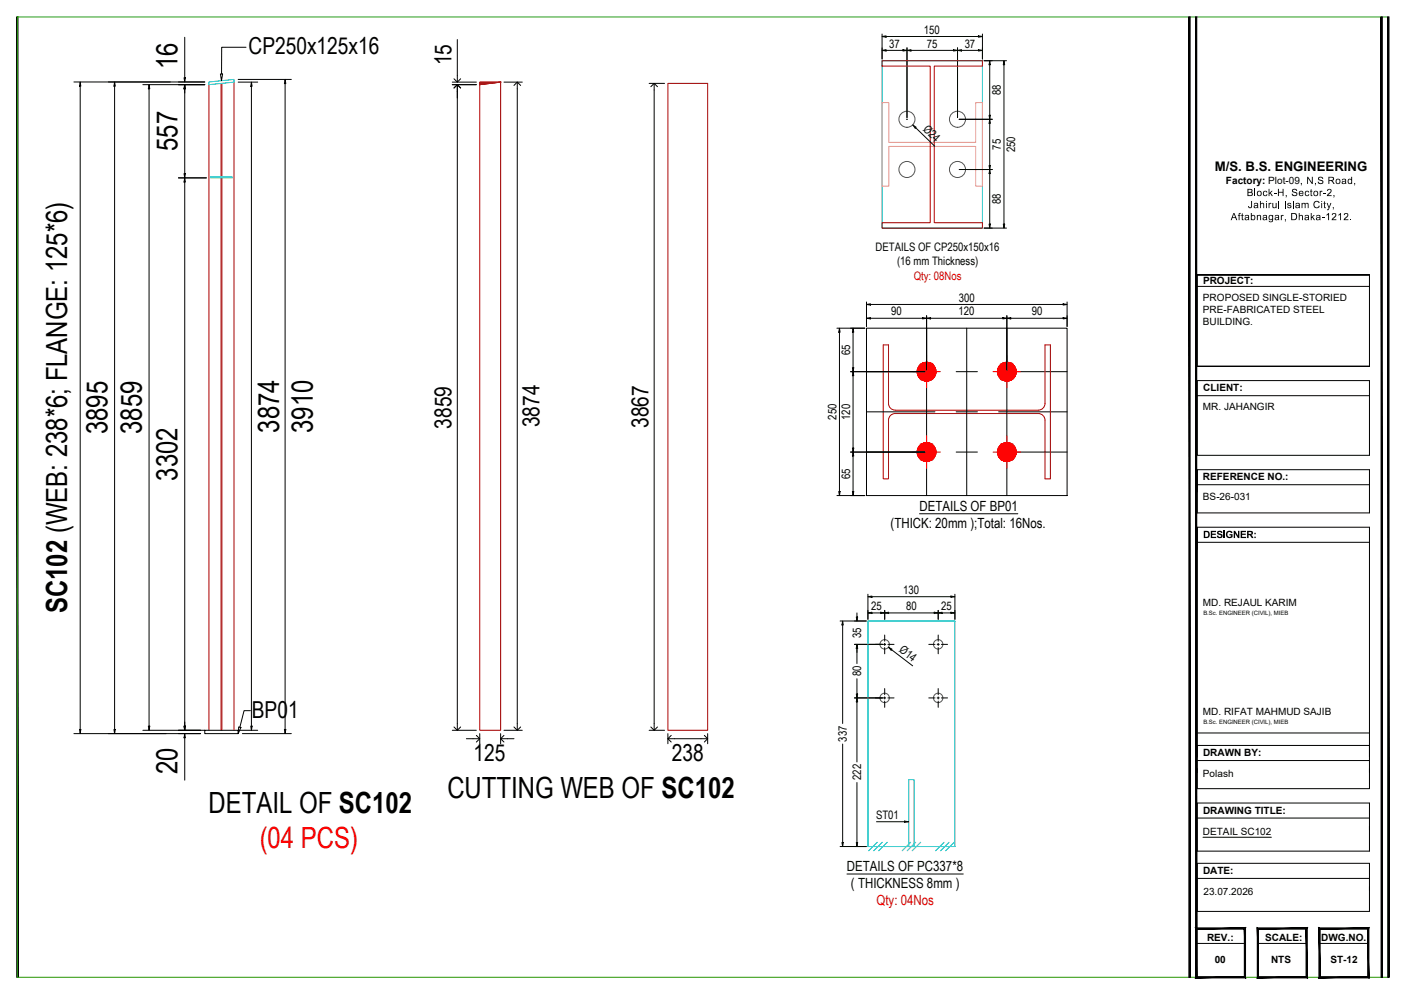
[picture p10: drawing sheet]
<svg xmlns="http://www.w3.org/2000/svg" width="420mm" height="297mm" viewBox="0 0 420 297" stroke-linecap="round" stroke-linejoin="round" font-family="sans-serif">
<!-- layer: 000 Steel Column -->
<g fill="none" stroke="#a30000" stroke-width=".3">
<path d="M263.8 18.1h30v1.7h-14.4v46.8h14.4v1.6h-30v-1.6h14.4v-46.8h-14.4zM62.5 25.3v192.9M66.1 24.9v193.3M66.4 24.9v193.3M70 24.5v193.7M143.5 25.3l6.2-.8v193.7h-6.2zM143.5 24.5h6.2l-6.2 .8zM143.6 24.5l-.1 .2M143.9 24.5l-.4 .4M144.1 24.5l-.6 .7M144.3 24.5l-.7 .8M144.5 24.5l-.7 .8"/>
<path d="M144.8 24.5l-.7 .7M145 24.5l-.7 .7M145.2 24.5l-.6 .7M145.4 24.5l-.6 .6M145.7 24.5l-.6 .6M145.9 24.5l-.5 .6M146.1 24.5l-.5 .5M146.3 24.5l-.4 .5M146.6 24.5l-.5 .5M146.8 24.5l-.4 .4M147 24.5l-.4 .4M147.2 24.5l-.3 .4"/>
<path d="M147.4 24.5l-.2 .4M147.7 24.5l-.3 .3M147.9 24.5l-.2 .3M148.1 24.5l-.2 .3M148.4 24.5l-.2 .2M148.6 24.5l-.2 .2M148.8 24.5l-.1 .2M149 24.5l-.1 .1M149.2 24.5v.1M149.5 24.5l-.1 .1M199.7 24.9h11.9v193.3h-11.9zM267.7 122.6a2 2 0 0 1-2-2v-17.5h-1.6v40h1.6v-17.5a2 2 0 0 1 2-2h42.8a2 2 0 0 1 2 2v17.5h1.6v-40h-1.6v17.5a2 2 0 0 1-2 2"/>
<path d="M267.7 122.6h42.8"/>
</g>
<!-- layer: Base plate -->
<path d="M259.1 98.1h60v50h-60zM61.2 218.2h10v1h-10z" fill="none" stroke="#000" stroke-width=".3"/>
<!-- layer: Connection Plate -->
<path d="M263.8 18.1h30v50.1h-30zM62.5 24.5l7.5-.8v.8l-7.5 .8zM259.5 185.6h26.1v67.4h-26.1zM262.3 251.7l-2.5 2.5M263.8 251.7l-2.5 2.5M265.3 251.7l-2.5 2.5M272.3 251.7l-2.5 2.5M273.8 251.7l-2.5 2.5M275.3 251.7l-2.5 2.5M282.3 251.7l-2.5 2.5M283.8 251.7l-2.5 2.5M285.3 251.7l-2.5 2.5" fill="none" stroke="#00b3b3" stroke-width=".3"/>
<!-- layer: Purlin Cleat -->
<path d="M63 52.8h6.5v.4h-6.5z" fill="none" stroke="#0cc" stroke-width=".3"/>
<!-- layer: 0 -->
<g fill="none" stroke="#000" stroke-width=".3">
<path d="M73.6 14.1h-7.3v8M24 24.5l.2 1.2h-.4zM34.3 24.5l.2 1.2h-.4zM44.6 25.3l.2 1.3h-.4zM55 23.2h.4l-.2 1.3zM55.2 25.3l.2 1.3h-.4zM65.9 22.1h.7l-.4 2zM75.2 24.5l.2 1.3h-.4zM85.3 23.7l.2 1.3h-.5zM135.8 26.3l1-1 1 1M135.8 23.5l1 1 1-1M136.8 22.5v2"/>
<path d="M136.8 25.3v2M153.7 25.5l1-1 1 1M154.7 24.5v2.1M194.6 25.9l1-1 1 1M195.6 24.9v2M55 51.9h.4l-.2 1.3zM55.2 53.2l.2 1.2h-.4zM251 98.1l.2 1.2h-.4zM255.1 98.1l.2 1.2h-.4zM259.1 95.1l1.2-.2v.4zM259.1 91l1.2-.2v.4zM275.9 94.9l1.2 .2-1.2 .2z"/>
<path d="M277.1 95.1l1.2-.2v.4zM299.9 94.9l1.2 .2-1.2 .2zM301.1 95.1l1.2-.2v.4zM317.9 94.9l1.2 .2-1.2 .2zM317.9 90.8l1.2 .2-1.2 .2zM254.9 109.9h.4l-.2 1.2zM255.1 111.1l.2 1.2h-.4zM254.9 133.9h.4l-.2 1.2zM255.1 135.1l.2 1.2h-.4zM250.8 146.9h.4l-.2 1.2zM254.9 146.9h.4l-.2 1.2zM23.8 218h.4l-.2 1.2z"/>
<path d="M34.1 218h.4l-.2 1.2zM44.4 217h.4l-.2 1.2zM55 217h.4l-.2 1.2zM55.2 219.2l.2 1.3h-.4zM71.4 217.2l.7 .2-.9 1.8zM74.9 212.4h-1.9l-1.3 4.9M75 217h.4l-.2 1.2zM85 218h.5l-.2 1.2zM135.8 217.2l1 1 1-1M136.8 216.2v2M142.5 219.8l1 1-1 .9M150.7 219.8l-1 1 1 .9"/>
<path d="M153.7 217.2l1 1 1-1M154.7 216.2v2M194.6 217.2l1 1 1-1M195.6 216.2v2M200.7 219.8l-1 1 1 .9M210.6 219.8l1 1-1 .9M141.5 220.8h2M149.7 220.8h2M199.7 220.8h2M209.6 220.8h2"/>
</g>
<!-- layer: DIM -->
<g fill="none" stroke="#000" stroke-width=".3">
<path d="M55.2 11.1v12.1M136.8 11.8v10.7M22.1 24.5h39.1M24 25.7v192.3M34.3 25.7v192.3M42.7 25.3h18.5M44.6 26.6v190.4M55.2 26.6v25.3M71.2 24.5h5.9M71.2 23.7h15.9M75.2 25.8v191.2M85.3 25v193"/>
<path d="M135.3 25.3h7.2M135.3 24.5h7.2M136.8 27.3v188.9M150.7 24.5h5.5M154.7 26.6v189.6M194.1 24.9h4.6M195.6 26.9v189.3M53.4 53.2h8.3M55.2 54.4v162.6M250.3 98.1h8.3M251 99.3v47.6M255.1 99.3v10.6"/>
<path d="M259.1 90.2v7.4M260.3 95.1h15.6M260.3 91h57.6M277.1 94.3v16.3M278.3 95.1h21.6M301.1 94.3v16.3M302.3 95.1h15.6M319.1 90.2v7.4M254.4 111.1h22.2M255.1 112.3v21.6M254.4 135.1h22.2M255.1 136.3v10.6"/>
<path d="M250.3 148.1h8.3M275 153.5h29.4M22.1 219.2h37.9M42.7 218.2h18.5M71.2 218.2h5.9M72.5 219.2h14.6M135.3 218.2h7.2M143.5 219.2v3.1M149.7 219.2v3.1M150.7 218.2h5.5M194.1 218.2h4.6M199.7 219.2v3.1"/>
<path d="M211.6 219.2v3.1M55.2 220.5v12.6M139.5 220.8h2M151.7 220.8h2M201.7 220.8h7.9"/>
</g>
<!-- layer: 000 Steel Column -->
<circle cx="149.7" cy="24.5" r=".12" fill="#a30000" stroke="#a30000" stroke-width=".3"/>
<!-- layer: Center line -->
<g fill="none" stroke="#000" stroke-width=".3">
<path d="M277.1 98.1v50M289.1 98.1v50M301.1 98.1v50M259.1 111.1h20.5M285.9 111.1h6.4M298.6 111.1h20.5M259.1 123.1h20.5M259.1 135.1h20.5M285.9 123.1h6.4M285.9 135.1h6.4M298.6 123.1h20.5M298.6 135.1h20.5"/>
<path d="M261.7 192.6h1.9M264.2 192.6h.7M264.6 189.8v1.8M264.6 192.2v.7M264.6 193.5v1.9M265.5 192.6h1.9M277.7 192.6h1.9M280.2 192.6h.7M280.6 189.8v1.8M280.6 192.2v.7M280.6 193.5v1.9M281.5 192.6h1.9"/>
<path d="M261.7 208.6h1.9M264.2 208.6h.7M264.6 205.8v1.8M264.6 208.2v.7M264.6 209.5v1.9M265.5 208.6h1.9M277.7 208.6h1.9M280.2 208.6h.7M280.6 205.8v1.8M280.6 208.2v.7M280.6 209.5v1.9M281.5 208.6h1.9"/>
</g>
<!-- layer: Anchor bolt -->
<g fill="none" stroke="#f00" stroke-width=".3">
<path d="M273 111.1h8.2M277.1 106.3v9.6M297 111.1h8.2M301.1 106.3v9.6M273 135.1h8.2M277.1 130.3v9.6M297 135.1h8.2M301.1 130.3v9.6"/>
<circle cx="277.1" cy="111.1" r="2.8"/>
<circle cx="301.1" cy="111.1" r="2.8"/>
<circle cx="277.1" cy="135.1" r="2.8"/>
<circle cx="301.1" cy="135.1" r="2.8"/>
</g>
<g fill="#f00" stroke="#f00" stroke-width=".3">
<path d="M300.8 132.3h.6z"/>
<path d="M300.5 137.8h1.1z"/>
<path d="M276.8 132.3h.7z"/>
<path d="M276.5 137.8h1.1z"/>
<path d="M300.8 108.3h.6z"/>
<path d="M300.5 113.8h1.1z"/>
<path d="M276.8 108.3h.7z"/>
<path d="M276.5 113.8h1.1z"/>
<path d="M300.5 132.3h.9zM300.5 132.3h1.1z"/>
<path d="M300.3 132.4l1.3-.1zM300.3 132.4h1.6z"/>
<path d="M300 132.5l1.9-.1zM300 132.5h2.1z"/>
<path d="M299.8 132.6l2.3-.1zM299.8 132.6h2.5z"/>
<path d="M299.6 132.7l2.7-.1zM299.6 132.7h2.9z"/>
<path d="M299.4 132.8l3.1-.1zM299.4 132.8h3.3z"/>
<path d="M299.2 133l3.5-.2zM299.2 133h3.7z"/>
<path d="M299.2 133h3.7l-3.8 .1zM299.1 133.1h4l-.2-.1z"/>
<path d="M298.9 133.3l.2-.2h4zM298.9 133.3h4.4l-.2-.2z"/>
<path d="M298.9 133.3h4.4l-4.5 .2zM298.8 133.5h4.6l-.1-.2z"/>
<path d="M298.8 133.5h4.6l-4.8 .2zM298.6 133.7h4.9l-.1-.2z"/>
<path d="M298.6 133.7h4.9l-4.9 .2zM298.6 133.9h5l-.1-.2z"/>
<path d="M298.6 133.9h5l-5.1 .2zM298.5 134.1h5.2l-.1-.2z"/>
<path d="M298.5 134.1h5.2l-5.3 .3zM298.4 134.4h5.4l-.1-.3z"/>
<path d="M298.4 134.4h5.4l-5.5 .2zM298.3 134.6h5.5v-.2z"/>
<path d="M298.3 134.6h5.5l-5.5 .2zM298.3 134.8h5.6l-.1-.2z"/>
<path d="M298.3 134.8h5.6l-5.6 .3zM298.3 135.1h5.6v-.3z"/>
<path d="M298.3 135.1h5.6l-5.6 .2zM298.3 135.3h5.6v-.2z"/>
<path d="M298.3 135.3h5.6l-5.6 .3zM298.3 135.6h5.5l.1-.3z"/>
<path d="M298.3 135.6h5.5l-5.4 .2zM298.4 135.8h5.4v-.2z"/>
<path d="M298.4 135.8h5.4l-5.3 .2zM298.5 136h5.2l.1-.2z"/>
<path d="M298.5 136h5.2l-5.1 .2zM298.6 136.2h5l.1-.2z"/>
<path d="M298.6 136.2h5l-5 .2zM298.6 136.4h4.9l.1-.2z"/>
<path d="M298.6 136.4h4.9l-4.7 .3zM298.8 136.7h4.6l.1-.3z"/>
<path d="M298.8 136.7h4.6l-4.5 .1zM298.9 136.8h4.4l.1-.1z"/>
<path d="M298.9 136.8h4.4l-4.2 .2zM299.1 137h4l.2-.2z"/>
<path d="M299.1 137h4l-3.9 .2zM299.2 137.2h3.7l.2-.2z"/>
<path d="M299.2 137.2h3.7zM299.4 137.3l3.5-.1z"/>
<path d="M299.4 137.3h3.3zM299.6 137.5l3.1-.2z"/>
<path d="M299.6 137.5h2.9zM299.8 137.6l2.7-.1z"/>
<path d="M299.8 137.6h2.5zM300 137.7l2.3-.1z"/>
<path d="M300 137.7h2.1zM300.3 137.8l1.8-.1z"/>
<path d="M300.3 137.8h1.6zM300.5 137.8h1.4z"/>
<path d="M300.8 137.9l.8-.1zM300.8 137.9h.6z"/>
<path d="M276.5 132.3h1zM276.5 132.3h1.1z"/>
<path d="M276.3 132.4l1.3-.1zM276.3 132.4h1.6z"/>
<path d="M276 132.5l1.9-.1zM276 132.5h2.1z"/>
<path d="M275.8 132.6l2.3-.1zM275.8 132.6h2.5z"/>
<path d="M275.6 132.7l2.7-.1zM275.6 132.7h2.9z"/>
<path d="M275.4 132.8l3.1-.1zM275.4 132.8h3.3z"/>
<path d="M275.2 133l3.5-.2zM275.2 133h3.7z"/>
<path d="M275.2 133h3.7l-3.8 .1zM275.1 133.1h4l-.2-.1z"/>
<path d="M274.9 133.3l.2-.2h4zM274.9 133.3h4.4l-.2-.2z"/>
<path d="M274.9 133.3h4.4l-4.5 .2zM274.8 133.5h4.6l-.1-.2z"/>
<path d="M274.8 133.5h4.6l-4.8 .2zM274.6 133.7h4.9l-.1-.2z"/>
<path d="M274.6 133.7h4.9l-4.9 .2zM274.6 133.9h5l-.1-.2z"/>
<path d="M274.6 133.9h5l-5.2 .2zM274.4 134.1h5.3l-.1-.2z"/>
<path d="M274.4 134.1h5.3l-5.3 .3zM274.4 134.4h5.4l-.1-.3z"/>
<path d="M274.4 134.4h5.4l-5.5 .2zM274.3 134.6h5.5v-.2z"/>
<path d="M274.3 134.6h5.5l-5.5 .2zM274.3 134.8h5.6l-.1-.2z"/>
<path d="M274.3 134.8h5.6l-5.6 .3zM274.3 135.1h5.6v-.3z"/>
<path d="M274.3 135.1h5.6l-5.6 .2zM274.3 135.3h5.6v-.2z"/>
<path d="M274.3 135.3h5.6l-5.6 .3zM274.3 135.6h5.5l.1-.3z"/>
<path d="M274.3 135.6h5.5l-5.4 .2zM274.4 135.8h5.4v-.2z"/>
<path d="M274.4 135.8h5.4l-5.4 .2zM274.4 136h5.3l.1-.2z"/>
<path d="M274.4 136h5.3l-5.1 .2zM274.6 136.2h5l.1-.2z"/>
<path d="M274.6 136.2h5l-5 .2zM274.6 136.4h4.9l.1-.2z"/>
<path d="M274.6 136.4h4.9l-4.7 .3zM274.8 136.7h4.6l.1-.3z"/>
<path d="M274.8 136.7h4.6l-4.5 .1zM274.9 136.8h4.4l.1-.1z"/>
<path d="M274.9 136.8h4.4l-4.2 .2zM275.1 137h4l.2-.2z"/>
<path d="M275.1 137h4l-3.9 .2zM275.2 137.2h3.7l.2-.2z"/>
<path d="M275.2 137.2h3.7zM275.4 137.3l3.5-.1z"/>
<path d="M275.4 137.3h3.3zM275.6 137.5l3.1-.2z"/>
<path d="M275.6 137.5h2.9zM275.8 137.6l2.7-.1z"/>
<path d="M275.8 137.6h2.5zM276 137.7l2.3-.1z"/>
<path d="M276 137.7h2.1zM276.3 137.8l1.8-.1z"/>
<path d="M276.3 137.8h1.6zM276.5 137.8h1.4z"/>
<path d="M276.8 137.9l.8-.1zM276.8 137.9h.7z"/>
<path d="M300.5 108.3h.9zM300.5 108.3h1.1z"/>
<path d="M300.3 108.4l1.3-.1zM300.3 108.4h1.6z"/>
<path d="M300 108.5l1.9-.1zM300 108.5h2.1z"/>
<path d="M299.8 108.6l2.3-.1zM299.8 108.6h2.5z"/>
<path d="M299.6 108.7l2.7-.1zM299.6 108.7h2.9z"/>
<path d="M299.4 108.8l3.1-.1zM299.4 108.8h3.3z"/>
<path d="M299.2 109l3.5-.2zM299.2 109h3.7z"/>
<path d="M299.2 109h3.7l-3.8 .1zM299.1 109.1h4l-.2-.1z"/>
<path d="M298.9 109.3l.2-.2h4zM298.9 109.3h4.4l-.2-.2z"/>
<path d="M298.9 109.3h4.4l-4.5 .2zM298.8 109.5h4.6l-.1-.2z"/>
<path d="M298.8 109.5h4.6l-4.8 .2zM298.6 109.7h4.9l-.1-.2z"/>
<path d="M298.6 109.7h4.9l-4.9 .2zM298.6 109.9h5l-.1-.2z"/>
<path d="M298.6 109.9h5l-5.1 .2zM298.5 110.1h5.2l-.1-.2z"/>
<path d="M298.5 110.1h5.2l-5.3 .3zM298.4 110.4h5.4l-.1-.3z"/>
<path d="M298.4 110.4h5.4l-5.5 .2zM298.3 110.6h5.5v-.2z"/>
<path d="M298.3 110.6h5.5l-5.5 .2zM298.3 110.8h5.6l-.1-.2z"/>
<path d="M298.3 110.8h5.6l-5.6 .3zM298.3 111.1h5.6v-.3z"/>
<path d="M298.3 111.1h5.6l-5.6 .2zM298.3 111.3h5.6v-.2z"/>
<path d="M298.3 111.3h5.6l-5.6 .3zM298.3 111.6h5.5l.1-.3z"/>
<path d="M298.3 111.6h5.5l-5.4 .2zM298.4 111.8h5.4v-.2z"/>
<path d="M298.4 111.8h5.4l-5.3 .2zM298.5 112h5.2l.1-.2z"/>
<path d="M298.5 112h5.2l-5.1 .2zM298.6 112.2h5l.1-.2z"/>
<path d="M298.6 112.2h5l-5 .2zM298.6 112.4h4.9l.1-.2z"/>
<path d="M298.6 112.4h4.9l-4.7 .2zM298.8 112.6h4.6l.1-.2z"/>
<path d="M298.8 112.6h4.6l-4.5 .2zM298.9 112.8h4.4l.1-.2z"/>
<path d="M298.9 112.8h4.4l-4.2 .2zM299.1 113h4l.2-.2z"/>
<path d="M299.1 113h4l-3.9 .2zM299.2 113.2h3.7l.2-.2z"/>
<path d="M299.2 113.2h3.7zM299.4 113.3l3.5-.1z"/>
<path d="M299.4 113.3h3.3zM299.6 113.5l3.1-.2z"/>
<path d="M299.6 113.5h2.9zM299.8 113.6l2.7-.1z"/>
<path d="M299.8 113.6h2.5zM300 113.7l2.3-.1z"/>
<path d="M300 113.7h2.1zM300.3 113.8l1.8-.1z"/>
<path d="M300.3 113.8h1.6zM300.5 113.8h1.4z"/>
<path d="M300.8 113.9l.8-.1zM300.8 113.9h.6z"/>
<path d="M276.5 108.3h1zM276.5 108.3h1.1z"/>
<path d="M276.3 108.4l1.3-.1zM276.3 108.4h1.6z"/>
<path d="M276 108.5l1.9-.1zM276 108.5h2.1z"/>
<path d="M275.8 108.6l2.3-.1zM275.8 108.6h2.5z"/>
<path d="M275.6 108.7l2.7-.1zM275.6 108.7h2.9z"/>
<path d="M275.4 108.8l3.1-.1zM275.4 108.8h3.3z"/>
<path d="M275.2 109l3.5-.2zM275.2 109h3.7z"/>
<path d="M275.2 109h3.7l-3.8 .1zM275.1 109.1h4l-.2-.1z"/>
<path d="M274.9 109.3l.2-.2h4zM274.9 109.3h4.4l-.2-.2z"/>
<path d="M274.9 109.3h4.4l-4.5 .2zM274.8 109.5h4.6l-.1-.2z"/>
<path d="M274.8 109.5h4.6l-4.8 .2zM274.6 109.7h4.9l-.1-.2z"/>
<path d="M274.6 109.7h4.9l-4.9 .2zM274.6 109.9h5l-.1-.2z"/>
<path d="M274.6 109.9h5l-5.2 .2zM274.4 110.1h5.3l-.1-.2z"/>
<path d="M274.4 110.1h5.3l-5.3 .3zM274.4 110.4h5.4l-.1-.3z"/>
<path d="M274.4 110.4h5.4l-5.5 .2zM274.3 110.6h5.5v-.2z"/>
<path d="M274.3 110.6h5.5l-5.5 .2zM274.3 110.8h5.6l-.1-.2z"/>
<path d="M274.3 110.8h5.6l-5.6 .3zM274.3 111.1h5.6v-.3z"/>
<path d="M274.3 111.1h5.6l-5.6 .2zM274.3 111.3h5.6v-.2z"/>
<path d="M274.3 111.3h5.6l-5.6 .3zM274.3 111.6h5.5l.1-.3z"/>
<path d="M274.3 111.6h5.5l-5.4 .2zM274.4 111.8h5.4v-.2z"/>
<path d="M274.4 111.8h5.4l-5.4 .2zM274.4 112h5.3l.1-.2z"/>
<path d="M274.4 112h5.3l-5.1 .2zM274.6 112.2h5l.1-.2z"/>
<path d="M274.6 112.2h5l-5 .2zM274.6 112.4h4.9l.1-.2z"/>
<path d="M274.6 112.4h4.9l-4.7 .2zM274.8 112.6h4.6l.1-.2z"/>
<path d="M274.8 112.6h4.6l-4.5 .2zM274.9 112.8h4.4l.1-.2z"/>
<path d="M274.9 112.8h4.4l-4.2 .2zM275.1 113h4l.2-.2z"/>
<path d="M275.1 113h4l-3.9 .2zM275.2 113.2h3.7l.2-.2z"/>
<path d="M275.2 113.2h3.7zM275.4 113.3l3.5-.1z"/>
<path d="M275.4 113.3h3.3zM275.6 113.5l3.1-.2z"/>
<path d="M275.6 113.5h2.9zM275.8 113.6l2.7-.1z"/>
<path d="M275.8 113.6h2.5zM276 113.7l2.3-.1z"/>
<path d="M276 113.7h2.1zM276.3 113.8l1.8-.1z"/>
<path d="M276.3 113.8h1.6zM276.5 113.8h1.4z"/>
<path d="M276.8 113.9l.8-.1zM276.8 113.9h.7z"/>
</g>
<!-- layer: Rafter -->
<path d="M263.8 30.7h2v11.9h26v-11.9h2v25h-2v-11.9h-26v11.9h-2z" fill="none" stroke="#ff9f7f" stroke-width=".3"/>
<g fill="none" stroke="#545454" stroke-width=".3">
<circle cx="271.2" cy="35.6" r="2.4"/>
<circle cx="286.3" cy="35.6" r="2.4"/>
<circle cx="271.2" cy="50.6" r="2.4"/>
<circle cx="286.3" cy="50.6" r="2.4"/>
<circle cx="264.6" cy="192.5" r="1.41"/>
<circle cx="280.6" cy="192.5" r="1.41"/>
<circle cx="264.6" cy="208.6" r="1.41"/>
<circle cx="280.6" cy="208.6" r="1.41"/>
</g>
<!-- layer: DIM STEEL -->
<g fill="none" stroke="#000a00" stroke-width=".3">
<path d="M263.8 10.2v7.4M265 15.1h5M265 10.9h27.6M271.2 14.3v20.8M272.4 15.1h12.7M286.3 14.3v20.8M287.5 15.1h5.1M293.8 10.2v7.4M294.3 18.1h6.7M296 19.4v15M300.2 19.4v47.6M271.1 35.7h.2"/>
<path d="M271.2 35.6v.1M273.8 38.1l5.7 5.6M286.8 35.7h9.9M296 36.9v12.6M286.8 50.7h9.9M296 51.9v15.1M294.3 68.2h6.7M259.5 177.6v7.5M260.8 178.3h23.6M285.6 177.6v7.5M251.2 185.6h7.9M252 186.8v29.4"/>
<path d="M255.5 192.6h8.6M256.3 183.2v1.2M256.3 193.8v4.5M260.8 183.2h2.6M264.5 192.6h.1M264.6 182.4v2.7M264.6 192.5v.1M265.7 183.2h13.7M266.6 194.1l6.3 4.9M280.6 182.4v2.7M281.7 183.2h2.7M255.5 208.6h8.6"/>
<path d="M256.3 202.8v4.6M256.3 209.8v17.9M252 222.3v29.5M256.3 233.8v18M251.2 253h7.9M253.3 261.2h34.8"/>
</g>
<!-- layer: 0 -->
<g fill="none" stroke="#000a00" stroke-width=".3">
<path d="M263.8 15.1l1.2-.3v.4zM263.8 10.9l1.2-.2v.4zM270 14.8l1.2 .3-1.2 .1zM271.2 15.1l1.2-.3v.4zM285.1 14.8l1.2 .3-1.2 .1zM286.3 15.1l1.2-.3v.4zM292.6 14.8l1.2 .3-1.2 .1zM292.6 10.7l1.2 .2-1.2 .2zM296 18.1l.2 1.3h-.4zM300.2 18.1l.2 1.3h-.4zM273 37.3l1 .7-.3 .3zM295.8 34.4h.4l-.2 1.3z"/>
<path d="M296 35.7l.2 1.2h-.4zM295.8 49.5h.4l-.2 1.2zM296 50.7l.2 1.2h-.4zM295.8 67h.4l-.2 1.2zM300 67h.4l-.2 1.2zM259.5 178.3l1.3-.2v.4zM284.4 178.1l1.2 .2-1.2 .2zM252 185.6l.2 1.2h-.4zM256.1 184.4h.4l-.2 1.2zM256.3 192.6l.2 1.2h-.4zM259.5 183.2l1.3-.2v.4zM263.4 183l1.2 .2-1.2 .2z"/>
<path d="M264.6 183.2l1.1-.2v.4zM265.7 193.4l1 .6-.2 .3zM279.4 183l1.2 .2-1.2 .2zM280.6 183.2l1.1-.2v.4zM284.4 183l1.2 .2-1.2 .2zM256.1 207.4h.4l-.2 1.2zM256.3 208.6l.2 1.2h-.4zM251.8 251.8h.4l-.2 1.2zM256.1 251.8h.4l-.2 1.2zM262.1 245.6h8.4M270.5 245.4l1.2 .2-1.2 .2z"/>
</g>
<!-- layer: CLEAT -->
<path d="M285.6 185.6h-26.1v67.4" fill="none" stroke="#0ff" stroke-width=".3"/>
<!-- layer: Stiffener -->
<path d="M271.8 233h1.5v20h-1.5z" fill="none" stroke="#008ab8" stroke-width=".3"/>
<!-- layer: Template -->
<g fill="#000" stroke="#000" stroke-width=".3">
<path d="M5 5.1v286.9h.4zM5 5.1h.4v286.9z"/>
<path d="M355.5 5.1v286.9h.4zM355.5 5.1h.4v286.9z"/>
<path d="M357.5 5.1v286.9h.4zM357.5 5.1h.4v286.9z"/>
<path d="M357.9 291.9l-.4 .3 14.6-.3zM357.5 292.2l14.6-.3 .4 .3zM372.1 277.7v14.2l.4 .3zM372.1 277.7l.4-.4v14.9zM357.9 277.7h14.2l.4-.4zM357.5 277.3h15l-14.6 .4zM357.5 277.3l.4 14.6v-14.2zM357.5 277.3l.4 14.6-.4 .3z"/>
<path d="M376.3 291.9l-.3 .3 14.6-.3zM376 292.2l14.6-.3 .3 .3zM390.6 277.7v14.2l.3 .3zM390.6 277.7l.3-.4v14.9zM376.3 277.7h14.3l.3-.4zM376 277.3h14.9l-14.6 .4zM376 277.3l.3 14.6v-14.2zM376 277.3l.3 14.6-.3 .3z"/>
<path d="M394.8 291.9l-.4 .3 14.6-.3zM394.4 292.2l14.6-.3 .4 .3zM409 277.7v14.2l.4 .3zM409 277.7l.4-.4v14.9zM394.8 277.7h14.2l.4-.4zM394.4 277.3h15l-14.6 .4zM394.4 277.3l.4 14.6v-14.2zM394.4 277.3l.4 14.6-.4 .3z"/>
<path d="M413 5.1v286.9h.4zM413 5.1h.4v286.9z"/>
<path d="M415 5.1v286.9h.4zM415 5.1h.4v286.9z"/>
</g>
<path d="M5.2 5.1h410v286.9h-410z" fill="none" stroke="#259500" stroke-width=".3"/>
<g fill="none" stroke="#000" stroke-width=".3">
<path d="M358.1 82.2h51.4h-51.4v27.3M358.1 85.6h51.4M409.5 82.2v27.3M358.1 113.7h51.4v22.4h-51.4zM358.1 118.2h51.4M409.5 109.5h-51.4h51.4M358.1 157.6v78.1h51.4v-12.9h-51.4M358.1 140.4v12.9h51.4v-12.9h-51.4v6.6M358.1 144.9h51.4M358.1 164.2v-6.6h51.4v68.6M358.1 162.1h51.4M358.1 219h51.4"/>
<path d="M358.1 240h51.4v14.3h-51.4zM358.1 227.3h51.4M409.5 229.7v1.2M358.1 258h51.4v14.4h-51.4zM358.1 244.5h51.4M359.7 250.2h20.5M358.1 262.5h51.4M357.7 281.9h14.6M376.2 281.9h14.5M394.6 281.9h14.6"/>
</g>
<g fill="#000">
<path d="M375.1 159.2h.4v.4h-.4zM375.1 160.4h.4v.4h-.4z"/>
<path d="M372.9 158.6l1.3 .1 .4 .2 .1 .6-.6 .3 .8 1h-.5l-.9-.9h-.1v.9h-.5zM373.4 159v.5l.8-.1-.1-.4z"/>
</g>
<!-- layer: 0 -->
<path d="M397 56.6l.7-.2 .4 .3v.7l-.9 .9h1v.3h-1.4l1.1-1.5-.3-.5-.3 .1-.2 .4h-.2zM398.8 58.3h.3l-.3 .7zM405 54.7h.3l-.3 .7zM396.7 60.6h.3l.4 1.3 .5-1.3h.2l-.6 1.8-.4 .4-.3-.3h.4l.1-.3zM398.6 61.9h.3l-.3 .7zM402 63.8l.7-.1 .5 .3v.5l-1 1h1v.3h-1.4l1.1-1.5-.3-.4-.8 .4zM403.8 65.5h.3v.3h-.3z" fill="#000"/>
<g font-size="8.7">
<text x="53.1" y="20.8" transform="rotate(-90 53.1 20.8)">16</text>
<text x="53.1" y="45.2" transform="rotate(-90 53.1 45.2)">557</text>
<text x="32.2" y="129.8" transform="rotate(-90 32.2 129.8)">3895</text>
<text x="42.5" y="129.7" transform="rotate(-90 42.5 129.7)">3859</text>
<text x="83.5" y="129.3" transform="rotate(-90 83.5 129.3)">3874</text>
<text x="93.5" y="129.4" transform="rotate(-90 93.5 129.4)">3910</text>
<text x="53.1" y="143.6" transform="rotate(-90 53.1 143.6)">3302</text>
<text x="20.1" y="183.2" transform="rotate(-90 20.1 183.2)">SC102 (WEB: 238*6; FLANGE: 125*6)</text>
<text x="53.1" y="231.3" transform="rotate(-90 53.1 231.3)">20</text>
<text x="133.8" y="238.6">CUTTING WEB OF SC102</text>
<text x="62.4" y="242.9">DETAIL OF SC102</text>
</g>
<text font-size="8.7" fill="#f00" x="77.7" y="253.4">(04 PCS)</text>
<g font-size="7">
<text x="74.3" y="16.1">CP250x125x16</text>
<text x="135.1" y="19.6" transform="rotate(-90 135.1 19.6)">15</text>
<text x="135.1" y="128.1" transform="rotate(-90 135.1 128.1)">3859</text>
<text x="161.3" y="127.7" transform="rotate(-90 161.3 127.7)">3874</text>
<text x="193.9" y="127.9" transform="rotate(-90 193.9 127.9)">3867</text>
<text x="75.3" y="214.6">BP01</text>
<text x="141.6" y="227.4">125</text>
<text x="200.9" y="227.4">238</text>
</g>
<g font-size="4.2">
<text x="275" y="152.6">DETAILS OF BP01</text>
<text x="266.3" y="157.7">(THICK: 20mm );Total: 16Nos.</text>
</g>
<g font-size="4.2" fill="#000a00">
<text x="253.3" y="260.3">DETAILS OF PC337*8</text>
<text x="254.5" y="265.4">( THICKNESS 8mm )</text>
</g>
<text font-size="4.2" fill="#f00" x="262.1" y="270.4">Qty: 04Nos</text>
<text font-size="3.9" x="363.3" y="51.1">M/S. B.S. ENGINEERING</text>
<g font-size="3.5" fill="#000a00">
<text x="276.3" y="10.1">150</text>
<text x="265.9" y="14.2">37</text>
<text x="277.2" y="14.2">75</text>
<text x="288.5" y="14.2">37</text>
<text x="299.3" y="28.5" transform="rotate(-90 299.3 28.5)">88</text>
<text x="275.8" y="38.8" transform="rotate(44 275.8 38.8)">Ø24</text>
<text x="299.3" y="44.8" transform="rotate(-90 299.3 44.8)">75</text>
<text x="303.6" y="45.5" transform="rotate(-90 303.6 45.5)">250</text>
<text x="299.3" y="61" transform="rotate(-90 299.3 61)">88</text>
<text x="261.8" y="75.1">DETAILS OF CP250x150x16</text>
<text x="268.2" y="79.3">(16 mm Thickness)</text>
<text x="270.1" y="177.5">130</text>
<text x="260.5" y="182.3">25</text>
<text x="271" y="182.3">80</text>
<text x="281.5" y="182.3">25</text>
<text x="257.5" y="190.7" transform="rotate(-90 257.5 190.7)">35</text>
<text x="268.7" y="194.5" transform="rotate(38 268.7 194.5)">Ø14</text>
<text x="257.5" y="202.1" transform="rotate(-90 257.5 202.1)">80</text>
<text x="253.2" y="221.6" transform="rotate(-90 253.2 221.6)">337</text>
<text x="257.5" y="233.1" transform="rotate(-90 257.5 233.1)">222</text>
<text x="262" y="244.7">ST01</text>
</g>
<text font-size="3.5" fill="#f00" x="273.2" y="83.6">Qty: 08Nos</text>
<g font-size="3.5">
<text x="266.5" y="94.3">90</text>
<text x="286.6" y="94.3">120</text>
<text x="286.7" y="90.1">300</text>
<text x="308.5" y="94.3">90</text>
<text x="254.3" y="106.2" transform="rotate(-90 254.3 106.2)">65</text>
<text x="250.2" y="125.4" transform="rotate(-90 250.2 125.4)">250</text>
<text x="254.3" y="125.5" transform="rotate(-90 254.3 125.5)">120</text>
<text x="254.3" y="143.2" transform="rotate(-90 254.3 143.2)">65</text>
</g>
<g font-size="3">
<text x="366.6" y="55">Factory: Plot-09</text>
<text x="372.8" y="58.6">Block-H, Sector-2,</text>
<text x="388.7" y="55">, N,S Road,</text>
<text x="368" y="65.8">Aftabnagar, Dhaka-1212.</text>
<text x="373.2" y="62.2">Jahirul Islam City,</text>
<text x="359.7" y="90">PROPOSED SINGLE-STORIED</text>
<text x="359.8" y="84.8">PROJECT:</text>
<text x="359.7" y="93.6">PRE-FABRICATED STEEL</text>
<text x="359.7" y="97.2">BUILDING.</text>
<text x="359.8" y="117">CLIENT:</text>
<text x="359.7" y="122.6">MR. JAHANGIR</text>
<text x="359.7" y="143.6">REFERENCE NO.:</text>
<text x="359.7" y="149.3">BS-26-031</text>
<text x="359.8" y="160.8">DESIGNER:</text>
<text x="359.7" y="181.2">MD. REJAUL KARIM</text>
<text x="359.7" y="213.7">MD. RIFAT MAHMUD SAJIB</text>
<text x="359.8" y="226">DRAWN BY:</text>
<text x="359.7" y="232.3">Polash</text>
<text x="359.8" y="243.2">DRAWING TITLE:</text>
<text x="359.7" y="249.6">DETAIL SC102</text>
<text x="359.8" y="261.2">DATE:</text>
<text x="359.9" y="267.6">23.07.2026</text>
<text x="361" y="281.1">REV.:</text>
<text x="378.4" y="281.2">SCALE:</text>
<text x="395.1" y="281.2">DWG.NO.</text>
<text x="363.2" y="287.8">00</text>
<text x="380.1" y="287.9">NTS</text>
<text x="397.9" y="287.9">ST-12</text>
</g>
<g font-size="1.8">
<text x="359.9" y="183.9">B.Sc. ENGINEER (CIVIL), MIEB</text>
<text x="359.9" y="216.5">B.Sc. ENGINEER (CIVIL), MIEB</text>
</g>
</svg>
